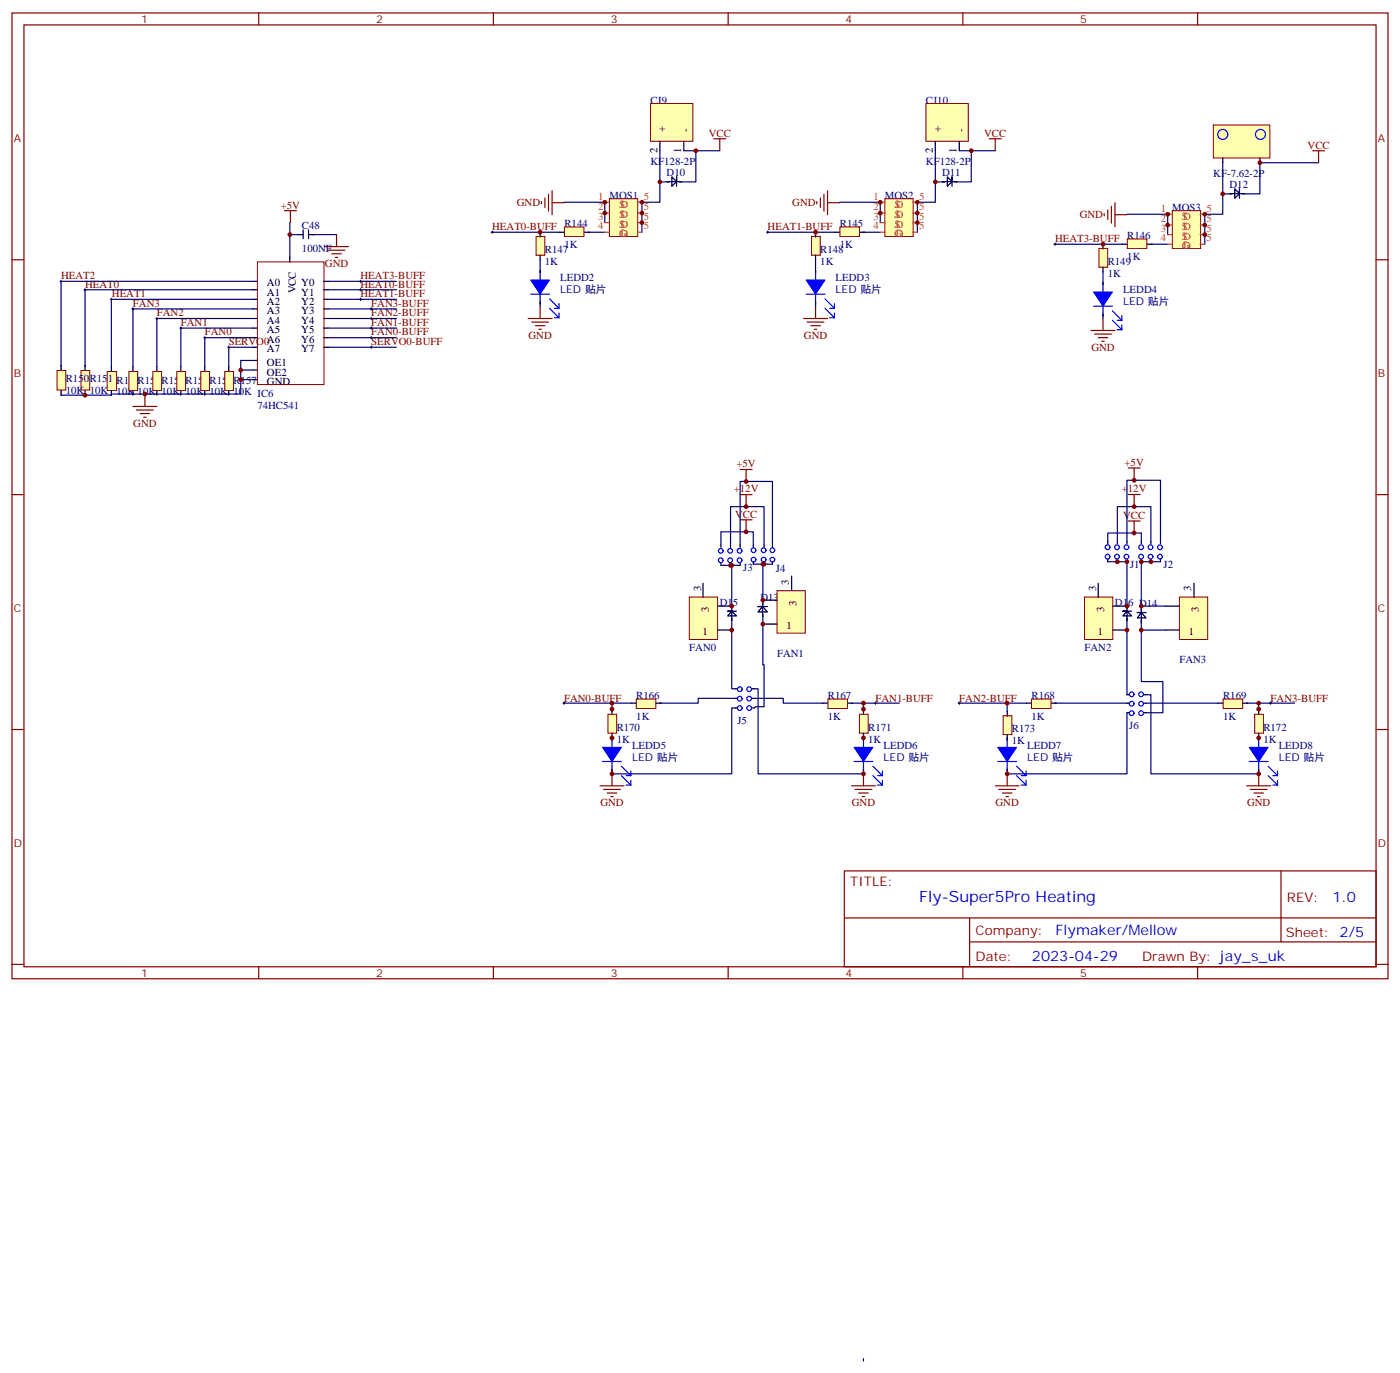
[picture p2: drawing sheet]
<svg xmlns="http://www.w3.org/2000/svg" width="412mm" height="404mm" viewBox="0 0 412 404" stroke-linecap="round" stroke-linejoin="round" font-family="sans-serif">
<g fill="none" stroke="#000" stroke-width=".29">
<path d="M144.6 68.4h.7M145 68v.7M225.8 68.4h.7M226.1 68v.7M310.4 71.9h.7M310.8 71.5v.7M17.6 82.8h.7M18 82.5v.7M24.7 85.3h.7M25 84.9v.8M32.5 88.1h.7M32.8 87.8v.7"/>
<path d="M38.8 90.9h.7M39.2 90.6v.7M45.9 93.8h.7M46.2 93.4v.7M52.9 96.6h.7M53.3 96.2v.7M60 99.4h.7M60.3 99.1v.7M105.8 82.8h.7M105.8 85.3h.7M105.8 88.1h.7M106.2 82.5v.7"/>
<path d="M106.2 84.9v.8M106.2 87.8v.7M109 90.9h.7M109 93.8h.7M109 96.6h.7M109 99.4h.7M109.4 90.6v.7M109.4 93.4v.7M109.4 96.2v.7M109.4 99.1v.7M67 102.2h.7M67.4 101.9v.7"/>
<path d="M109 102.2h.7M109.4 101.9v.7M165.8 207h.7M166.2 206.7v.7M257.5 207h.7M257.9 206.7v.7M282.2 207h.7M282.6 206.7v.7M373.9 207h.7M374.3 206.7v.7"/>
</g>
<g fill="none" stroke="#800000" stroke-width=".35">
<path d="M159.5 59.3v.7M160.5 58.3v2.8M161.6 57.2v4.9M162.6 59.7h3.6M162.6 56.2v7M210.3 40.9h3.5M212 40.9v3.5M240.6 59.3v.7M241.7 58.3v2.8M242.7 57.2v4.9M243.8 59.7h3.5M243.8 56.2v7"/>
<path d="M291.4 40.9h3.5M293.2 40.9v3.5M328.4 59.7v7M386.6 44.4h3.6M388.4 44.4v3.5M83.8 62h3.5M85.5 62v3.5M95.6 72.6h7.1M96.7 73.7h4.9M97.7 74.7h2.8M98.8 75.8h.7M99.1 69.1v3.5"/>
<path d="M325.3 62.9v.7M326.3 61.8v2.8M327.4 60.7v5M328.4 63.2h3.6M155.6 93.8h7M156.6 94.8h5M157.7 95.9h2.8M158.7 96.9h.8M159.1 90.2v3.6M236.7 93.8h7.1M237.8 94.8h4.9M238.8 95.9h2.9"/>
<path d="M239.9 96.9h.7M240.2 90.2v3.6M321.4 97.3h7M322.4 98.4h5M323.5 99.4h2.8M324.9 93.8v3.5M39.2 119.7h7M42.7 116.1v3.6M324.6 100.5h.7M40.2 120.7h5M41.3 121.8h2.8M42.3 122.8h.7"/>
<path d="M218 138.2h3.5M219.8 138.2v3.5M332.3 137.8h3.5M334.1 137.8v3.5M218 145.6h3.5M218 153h3.5M219.8 145.6v3.6M219.8 153v3.6M332.3 153.4h3.5M332.3 145.6h3.5M334.1 145.6v3.5M334.1 153.4v3.5"/>
<path d="M176.7 231.4h7.1M177.8 232.4h4.9M178.9 233.5h2.8M179.9 234.5h.7M180.3 227.8v3.6M250.8 231.4h7.1M251.9 232.4h4.9M252.9 233.5h2.9M254 234.5h.7M254.4 227.8v3.6M293.2 231.4h7M294.2 232.4h5"/>
<path d="M295.3 233.5h2.8M296.3 234.5h.7M296.7 227.8v3.6M367.2 231.4h7.1M368.3 232.4h4.9M369.4 233.5h2.8M370.4 234.5h.7M370.8 227.8v3.6"/>
</g>
<g fill="none" stroke="#000080" stroke-width=".35">
<path d="M166.2 59.5h12v6M194.4 44.4v9.2M196.8 53.6h-2.4v5.9h-5.3v8.9M201.4 44.4h10.6M205 44.4v9.2h-4.3M247.3 59.5h12v6M275.5 44.4v9.2M278 53.6h-2.5v5.9h-5.3v8.9M282.6 44.4h10.6M286.1 44.4v9.2h-4.2M360.2 47.9v9.2M362.7 57.1h-2.5v6h-5.3v8.8"/>
<path d="M370.8 47.9h17.6M371.1 47.9v9.2h-4.6M85.4 65.5v10.3M85.4 69.1h2.4M92.1 69.1h7M145 68.4h19.7M159.1 76.5v3.2M173.2 68.4h5M226.1 68.4h19.8M240.2 76.5v3.2M254.4 68.4h4.9M310.8 71.9h19.8"/>
<path d="M332 63.1h12v6M339 71.9h5M74.4 90.9h-35.2v17M74.4 93.8h-28.2v14.1M74.4 96.6h-21.1v11.3M74.4 99.4h-14.1v8.5M74.4 82.8h-56.4v25.1M74.4 88.1h-41.6v19.8M74.4 85.3h-49.4v22.6M96.7 82.8h20.1M96.7 85.3h20.1M96.7 88.1h20.1"/>
<path d="M96.7 90.9h20.1M96.7 93.8h20.1M96.7 96.6h20.1M96.7 99.4h20.1M159.1 89.5v.7M240.2 89.5v.7M324.9 80v3.2M324.9 93.1v.7M70.9 111.8v4.2h-38.1v.3h-14.8M70.9 108.9v2.9h3.5M74.4 102.2h-7v5.7M74.4 106.1h-3.5v2.8h3.5"/>
<path d="M96.7 102.2h20.1M326.3 159.4v-2.5h9.9v2.5M329.1 159.4v-10.2h9.9v10.2M332 159.4v-18h9.8v18M212.4 160.4v-3.8h9.5v3.8M212.4 166.4h5.6M215.2 160.4v-11.2h9.9v11.2M215.5 166.4v12M218 160.4v-18.7h9.5v18.7M221.9 166.1h5.6M224.7 166.1v11.3M326.3 165.4h5.7v13"/>
<path d="M336.2 178.4h7.1M341.8 165.4h-5.6v13.7M215.5 182.7v20.1h1.1M224.7 181.6v14.1h.4v12.4h-2.5l-.4 .3M332 182.7v21.8M336.2 183.4v2.1M343.3 185.5h-7.1v15.2h6.3v9.1h-4.9M166.2 207h19.7M180.3 207v2.5M180.3 217.2v.4M216.6 205.6h-10.9v1.4h-11.3M216.6 208.4h-1.1v19.4h-35.2v-.7"/>
<path d="M222.2 205.6h8.5v1.4h11.7M222.2 202.8h1.1v25h31.1v-.7M250.8 207h3.6v2.5M254.4 206.7v.3h10.5M254.4 217.2v.4M282.6 207h19.7M296.7 207v2.5M296.7 217.2v.4M310.8 207h21.2M332 209.8v18h-35.3v-.7M337.6 204.5h1.4v23.3h31.8v-.7M337.6 207h21.2"/>
<path d="M367.2 207h3.6v2.5M370.8 206.7v.3h10.6M370.8 217.2v.4M254.4 400v.7"/>
</g>
<g fill="none" stroke="#000" stroke-width=".35">
<path d="M85.4 75.8v1.4M74.4 82.8h1.4M74.4 85.3h1.4M74.4 88.1h1.4M74.4 90.9h1.4M74.4 93.8h1.4M74.4 96.6h1.4M74.4 99.4h1.4M95.3 82.8h1.4M95.3 85.3h1.4M95.3 88.1h1.4M95.3 90.9h1.4"/>
<path d="M95.3 93.8h1.4M95.3 96.6h1.4M95.3 99.4h1.4M74.4 106.1h1.4M74.4 111.8h1.4M74.4 102.2h1.4M74.4 108.9h1.4M95.3 102.2h1.4"/>
</g>
<path d="M75.8 77.1h19.6v36.1h-19.6z" fill="none" stroke="#800000" stroke-width=".29"/>
<path d="M31.6 109.4h2.7v5.5h-2.7z" fill="#ffffb0" stroke="#800000" stroke-width=".29"/>
<path d="M32.8 107.9v1.4M32.8 115v1.3" fill="none" stroke="#000" stroke-width=".35"/>
<path d="M38 109.4h2.5v5.5h-2.5z" fill="#ffffb0" stroke="#800000" stroke-width=".29"/>
<path d="M39.2 107.9v1.4M39.2 115v1.3" fill="none" stroke="#000" stroke-width=".35"/>
<path d="M45 109.4h2.6v5.5h-2.6z" fill="#ffffb0" stroke="#800000" stroke-width=".29"/>
<path d="M46.2 107.9v1.4M46.2 115v1.3" fill="none" stroke="#000" stroke-width=".35"/>
<path d="M52.1 109.4h2.6v5.5h-2.6z" fill="#ffffb0" stroke="#800000" stroke-width=".29"/>
<path d="M53.3 107.9v1.4M53.3 115v1.3" fill="none" stroke="#000" stroke-width=".35"/>
<path d="M59.1 109.4h2.6v5.5h-2.6z" fill="#ffffb0" stroke="#800000" stroke-width=".29"/>
<path d="M60.3 107.9v1.4M60.3 115v1.3" fill="none" stroke="#000" stroke-width=".35"/>
<path d="M66.2 109.4h2.6v5.5h-2.6z" fill="#ffffb0" stroke="#800000" stroke-width=".29"/>
<path d="M67.4 107.9v1.4M67.4 115v1.3" fill="none" stroke="#000" stroke-width=".35"/>
<path d="M23.9 109.1h2.5v5.7h-2.5z" fill="#ffffb0" stroke="#800000" stroke-width=".29"/>
<path d="M25 107.5v1.4M25 115v1.3" fill="none" stroke="#000" stroke-width=".35"/>
<path d="M16.8 109.1h2.6v5.7h-2.6z" fill="#ffffb0" stroke="#800000" stroke-width=".29"/>
<path d="M87.8 69.1h1.4M89.3 67.7v2.6M90.9 67.7v2.6M91 69.1h1.4M18 107.5v1.4M18 115v1.3" fill="none" stroke="#000" stroke-width=".35"/>
<path d="M179.5 58.5h8.4v11.1h-8.4z" fill="#ffffb0" stroke="#800000" stroke-width=".29"/>
<path d="M178.2 59.5h1.3M187.7 59.5h1.4M178.2 62.7h1.3M178.2 65.5h1.3M178.2 68.4h1.3M187.7 62.7h1.4M187.7 65.5h1.4M187.7 68.4h1.4" fill="none" stroke="#cc4026" stroke-width=".35"/>
<path d="M166.3 66.8h5.7v2.8h-5.7z" fill="#ffffb0" stroke="#800000" stroke-width=".29"/>
<path d="M196.5 53.6h.7M196.7 53.5h2.6M200 53.6h.7M200.7 53.5h-1.4l-1.4-1.4v2.8l1.4-1.4v-1.4v2.8M159.1 79.7v.7M164.7 68.4h1.4M172.2 68.4h1.4M159.1 88.8v.7" fill="none" stroke="#000" stroke-width=".35"/>
<path d="M159.1 79.7v9.7M156.3 86.6h5.6M161.9 88l2.8 2.8M161.9 90.8l2.8 2.7M163.3 90.8h1.4M163.3 93.5h1.4M164.7 89.4v1.4M164.7 92.2v1.3" fill="none" stroke="#00f" stroke-width=".35"/>
<path d="M156.3 82.4h5.6l-2.8 4.2z" fill="#00f" stroke="#00f" stroke-width=".29"/>
<path d="M260.7 58.5h8.3v11.1h-8.3z" fill="#ffffb0" stroke="#800000" stroke-width=".29"/>
<path d="M259.3 59.5h1.4M268.8 59.5h1.4M259.3 62.7h1.4M259.3 65.5h1.4M259.3 68.4h1.4M268.8 62.7h1.4M268.8 65.5h1.4M268.8 68.4h1.4" fill="none" stroke="#cc4026" stroke-width=".35"/>
<path d="M247.4 66.8h5.8v2.8h-5.8z" fill="#ffffb0" stroke="#800000" stroke-width=".29"/>
<path d="M277.6 53.6h.7M277.9 53.5h2.5M281.2 53.6h.7M281.8 53.5h-1.4l-1.4-1.4v2.8l1.4-1.4v-1.4v2.8M240.2 79.7v.7M245.9 68.4h1.4M253.3 68.4h1.4M240.2 88.8v.7" fill="none" stroke="#000" stroke-width=".35"/>
<path d="M240.2 79.7v9.7M237.5 86.6h5.5M243 88l2.8 2.8M243 90.8l2.8 2.7M244.4 90.8h1.4M244.4 93.5h1.4M245.8 89.4v1.4M245.8 92.2v1.3" fill="none" stroke="#00f" stroke-width=".35"/>
<path d="M237.5 82.4h5.5l-2.8 4.2z" fill="#00f" stroke="#00f" stroke-width=".29"/>
<path d="M345.3 62h8.4v11.1h-8.4z" fill="#ffffb0" stroke="#800000" stroke-width=".29"/>
<path d="M344 63.1h1.3M344 66.3h1.3M344 69.1h1.3M344 71.9h1.3M353.5 63.1h1.4M353.5 66.3h1.4M353.5 69.1h1.4M353.5 71.9h1.4" fill="none" stroke="#cc4026" stroke-width=".35"/>
<path d="M332.1 70.4h5.7v2.7h-5.7z" fill="#ffffb0" stroke="#800000" stroke-width=".29"/>
<g fill="none" stroke="#000" stroke-width=".35">
<path d="M362.3 57.1h.7M362.5 57h2.6M365.8 57.1h.7M366.5 57h-1.4l-1.4-1.4v2.8l1.4-1.4v-1.4v2.8M330.6 71.9h1.3M338 71.9h1.4M324.9 83.2v.7M324.9 92.4v.7M212.4 160.4v.7M212.4 165.7v.7M215.2 160.4v.7M215.2 165.7v.7"/>
<path d="M218 160.4v.7M218 165.7v.7"/>
</g>
<g fill="none" stroke="#00f" stroke-width=".35">
<path d="M322.1 90.1h5.6M324.9 83.2v9.7M327.7 91.5l2.8 2.8M327.7 94.3l2.8 2.8M329.1 94.3h1.4M329.1 97.1h1.4M330.5 92.9v1.4M330.5 95.7v1.4"/>
<circle cx="212.3" cy="164.9" r=".69"/>
<circle cx="212.3" cy="162.2" r=".69"/>
<circle cx="215.1" cy="164.9" r=".69"/>
<circle cx="215.1" cy="162.2" r=".69"/>
<circle cx="217.9" cy="164.9" r=".69"/>
<circle cx="217.9" cy="162.2" r=".69"/>
</g>
<path d="M322.1 86h5.6l-2.8 4.1z" fill="#00f" stroke="#00f" stroke-width=".29"/>
<path d="M203 175.8h8.4v12.5h-8.4z" fill="#ffffb0" stroke="#800000" stroke-width=".29"/>
<path d="M207.1 171.7v4.2M211.4 178.4h4.1M211.4 185.5h4.1M180.3 217.2v.7M180.3 226.4v.7" fill="none" stroke="#000" stroke-width=".35"/>
<path d="M180.3 217.2v9.8M177.5 224.2h5.5M183 225.6l2.8 2.8M183 228.4l2.8 2.7M184.4 228.4h1.4M184.4 231.1h1.4M185.8 227v1.4M185.8 229.7v1.4" fill="none" stroke="#00f" stroke-width=".35"/>
<path d="M177.5 220h5.5l-2.7 4.2z" fill="#00f" stroke="#00f" stroke-width=".29"/>
<path d="M187.4 205.8h5.8v2.8h-5.8z" fill="#ffffb0" stroke="#800000" stroke-width=".29"/>
<path d="M185.9 207h1.4M193.3 207h1.4M254.4 217.2v.7M254.4 226.4v.7" fill="none" stroke="#000" stroke-width=".35"/>
<path d="M254.4 217.2v9.8M251.6 224.2h5.5M257.1 225.6l2.8 2.8M257.1 228.4l2.8 2.7M258.5 228.4h1.4M258.5 231.1h1.4M259.9 227v1.4M259.9 229.7v1.4" fill="none" stroke="#00f" stroke-width=".35"/>
<path d="M251.6 220h5.5l-2.7 4.2z" fill="#00f" stroke="#00f" stroke-width=".29"/>
<path d="M243.9 205.8h5.7v2.8h-5.7z" fill="#ffffb0" stroke="#800000" stroke-width=".29"/>
<g fill="none" stroke="#000" stroke-width=".35">
<path d="M326.3 159.4v.7M329.1 159.4v.7M332 159.4v.7M336.2 159.4v.7M339 159.4v.7M341.8 159.4v.7M215.5 178.5v1.4l-1.1 1.4h2.5l-1.4-1.4h-1.1h2.5M215.5 178.4v.7M215.5 179.9v2.8M224.7 178.6v3M224.7 178.1v-.7v1.2l-1.4 1.6h2.7l-1.3-1.6h-1.4h2.7M326.3 164.7v.7"/>
<path d="M329.1 164.7v.7M332 164.7v.7M336.2 164.7v.7M339 164.7v.7M341.8 164.7v.7M242.4 207h1.3M249.8 207h1.4"/>
</g>
<g fill="none" stroke="#00f" stroke-width=".35">
<circle cx="326.3" cy="163.9" r=".69"/>
<circle cx="326.3" cy="161.1" r=".69"/>
<circle cx="329" cy="163.9" r=".69"/>
<circle cx="329" cy="161.1" r=".69"/>
<circle cx="331.8" cy="163.9" r=".69"/>
<circle cx="331.8" cy="161.1" r=".69"/>
<circle cx="336.1" cy="163.9" r=".69"/>
<circle cx="336.1" cy="161.1" r=".69"/>
<circle cx="338.9" cy="163.9" r=".69"/>
<circle cx="338.9" cy="161.1" r=".69"/>
<circle cx="341.7" cy="163.9" r=".69"/>
<circle cx="341.7" cy="161.1" r=".69"/>
</g>
<path d="M319.5 175.8h8.3v12.5h-8.3z" fill="#ffffb0" stroke="#800000" stroke-width=".29"/>
<path d="M323.5 171.7v4.2M327.8 178.4h4.2M327.8 185.5h4.2M296.7 217.2v.7M296.7 226.4v.7" fill="none" stroke="#000" stroke-width=".35"/>
<path d="M296.7 217.2v9.8M293.9 224.2h5.6M299.5 225.6l2.7 2.8M299.5 228.4l2.7 2.7M300.9 228.4h1.3M300.9 231.1h1.3M302.2 227v1.4M302.2 229.7v1.4" fill="none" stroke="#00f" stroke-width=".35"/>
<path d="M293.9 220h5.6l-2.8 4.2z" fill="#00f" stroke="#00f" stroke-width=".29"/>
<path d="M303.9 205.8h5.7v2.8h-5.7z" fill="#ffffb0" stroke="#800000" stroke-width=".29"/>
<path d="M302.3 207h1.4M309.8 207h1.3M370.8 217.2v.7M370.8 226.4v.7" fill="none" stroke="#000" stroke-width=".35"/>
<path d="M370.8 217.2v9.8M368 224.2h5.5M373.5 225.6l2.8 2.8M373.5 228.4l2.8 2.7M374.9 228.4h1.4M374.9 231.1h1.4M376.3 227v1.4M376.3 229.7v1.4" fill="none" stroke="#00f" stroke-width=".35"/>
<path d="M368 220h5.5l-2.7 4.2z" fill="#00f" stroke="#00f" stroke-width=".29"/>
<path d="M360.3 205.8h5.7v2.8h-5.7z" fill="#ffffb0" stroke="#800000" stroke-width=".29"/>
<path d="M332 178.5v1.4l-1.2 1.4h2.6l-1.4-1.4h-1.2h2.6M332 178.4v.7M332 179.9v2.8M336.2 179.8v-.7v1.2l-1.2 1.6h2.6l-1.4-1.6h-1.2h2.6M336.2 180.3v3.1M358.8 207h1.4M366.2 207h1.4" fill="none" stroke="#000" stroke-width=".35"/>
<path d="M228.9 173.9h8.3v12.5h-8.3z" fill="#ffffb0" stroke="#800000" stroke-width=".29"/>
<path d="M224.7 176.7h4.2M233.2 169.6v4.2M224.7 183.7h4.2" fill="none" stroke="#000" stroke-width=".35"/>
<path d="M347.4 175.8h8.4v12.5h-8.4z" fill="#ffffb0" stroke="#800000" stroke-width=".29"/>
<path d="M343.3 178.4h4.1M351.7 171.7v4.2M343.3 185.5h4.1" fill="none" stroke="#000" stroke-width=".35"/>
<path d="M357.4 36.8h16.7v9.7h-16.7z" fill="#ffffb0" stroke="#800000" stroke-width=".29"/>
<g fill="none" stroke="#00f" stroke-width=".35">
<path d="M334 207.2a.69 .69 0 0 0-.9-.7 .69 .69 0 0 0-.2 1.2 .69 .69 0 0 0 1.1-.2v-.3M336.8 207.2a.7 .7 0 0 0-.9-.7 .7 .7 0 0 0-.3 1.2 .7 .7 0 0 0 1.2-.2v-.3"/>
<circle cx="360.2" cy="39.6" r="1.48"/>
<circle cx="371.3" cy="39.6" r="1.47"/>
<circle cx="222" cy="162" r=".69"/>
<circle cx="222" cy="164.8" r=".69"/>
<circle cx="224.9" cy="162" r=".69"/>
<circle cx="224.9" cy="164.8" r=".69"/>
<circle cx="227.5" cy="162" r=".69"/>
<circle cx="227.5" cy="164.8" r=".69"/>
<circle cx="217.9" cy="202.9" r=".69"/>
<circle cx="217.9" cy="208.5" r=".69"/>
<circle cx="217.9" cy="205.7" r=".69"/>
<circle cx="220.7" cy="202.9" r=".69"/>
<circle cx="220.7" cy="208.5" r=".69"/>
<circle cx="220.7" cy="205.7" r=".69"/>
<circle cx="333.4" cy="210" r=".69"/>
<circle cx="333.4" cy="204.4" r=".69"/>
<circle cx="336.1" cy="210" r=".7"/>
<circle cx="336.1" cy="204.4" r=".7"/>
</g>
<g fill="none" stroke="#000" stroke-width=".35">
<path d="M360.2 46.5v1.4M371.1 46.5v1.4M221.9 160.4v.7M221.9 165.4v.7M225.1 160.4v.7M225.1 165.4v.7M227.5 160.4v.7M227.5 165.4v.7M216.6 208.4h.7M216.6 205.6h.7M216.6 202.8h.7M221.6 208.4h.6"/>
<path d="M221.6 205.6h.6M221.6 202.8h.6M332 209.8h.7M332 207h.7M332 204.5h.7M336.9 209.8h.7M336.9 207h.7M336.9 204.5h.7"/>
</g>
<path d="M179.1 210.3h2.6v5.6h-2.6z" fill="#ffffb0" stroke="#800000" stroke-width=".29"/>
<path d="M180.3 208.8v1.4M180.3 215.9v1.3" fill="none" stroke="#000" stroke-width=".35"/>
<path d="M253.2 210.3h2.5v5.6h-2.5z" fill="#ffffb0" stroke="#800000" stroke-width=".29"/>
<path d="M254.4 208.8v1.4M254.4 215.9v1.3" fill="none" stroke="#000" stroke-width=".35"/>
<path d="M295.5 210.7h2.6v5.6h-2.6z" fill="#ffffb0" stroke="#800000" stroke-width=".29"/>
<path d="M296.7 209.5v1.4M296.7 216.2v1.4" fill="none" stroke="#000" stroke-width=".35"/>
<path d="M369.6 210.3h2.6v5.6h-2.6z" fill="#ffffb0" stroke="#800000" stroke-width=".29"/>
<path d="M370.8 208.8v1.4M370.8 215.9v1.3" fill="none" stroke="#000" stroke-width=".35"/>
<path d="M157.9 69.6h2.6v5.6h-2.6z" fill="#ffffb0" stroke="#800000" stroke-width=".29"/>
<path d="M159.1 68.4v1.4M159.1 75.1v1.4" fill="none" stroke="#000" stroke-width=".35"/>
<path d="M239.1 69.6h2.5v5.6h-2.5z" fill="#ffffb0" stroke="#800000" stroke-width=".29"/>
<path d="M240.2 68.4v1.4M240.2 75.1v1.4" fill="none" stroke="#000" stroke-width=".35"/>
<path d="M323.7 73.1h2.6v5.6h-2.6z" fill="#ffffb0" stroke="#800000" stroke-width=".29"/>
<path d="M324.9 71.9v1.4M324.9 78.6v1.4" fill="none" stroke="#000" stroke-width=".35"/>
<path d="M191.6 30.5h12.5v11.1h-12.5z" fill="#ffffb0" stroke="#800000" stroke-width=".29"/>
<path d="M194.4 41.6v2.8M201.4 41.6v2.8" fill="none" stroke="#000" stroke-width=".35"/>
<path d="M272.7 30.5h12.5v11.1h-12.5z" fill="#ffffb0" stroke="#800000" stroke-width=".29"/>
<path d="M275.5 41.6v2.8M282.6 41.6v2.8" fill="none" stroke="#000" stroke-width=".35"/>
<g fill="none" stroke="#870000" stroke-width=".35">
<path d="M3.5 3.8h405.4v284.3h-405.4zM7.1 7.3h398.2v277.3h-398.2zM76.2 3.8v3.5M145.3 3.8v3.5M214.5 3.8v3.5M283.6 3.8v3.5M352.8 3.8v3.5M3.5 76.5h3.6M405.3 76.5h3.6M3.5 145.6h3.6M405.3 145.6h3.6M3.5 214.8h3.6"/>
<path d="M405.3 214.8h3.6M248.7 256.4h156.6v28.2h-156.6zM377.3 256.4v20.9M248.7 270.2h156.5M285.6 277.3h119.6M285.6 270.2v14.2M3.5 283.9h3.6M76.2 284.6v3.5M145.3 284.6v3.5M214.5 284.6v3.5M283.6 284.6v3.5M352.8 284.6v3.5"/>
<path d="M405.3 283.9h3.6"/>
</g>
<g fill="#800000">
<circle cx="25" cy="116.3" r=".71"/>
<circle cx="42.7" cy="116" r=".71"/>
<circle cx="70.9" cy="111.8" r=".71"/>
<circle cx="70.9" cy="108.9" r=".71"/>
<circle cx="85.4" cy="69.1" r=".71"/>
<circle cx="159.1" cy="68.4" r=".71"/>
<circle cx="178.2" cy="62.7" r=".71"/>
<circle cx="178.2" cy="59.5" r=".71"/>
<circle cx="180.3" cy="227.8" r=".71"/>
<circle cx="180.3" cy="217.2" r=".71"/>
<circle cx="180.3" cy="208.8" r=".71"/>
<circle cx="180.3" cy="207" r=".71"/>
<circle cx="189.1" cy="65.5" r=".71"/>
<circle cx="189.1" cy="62.7" r=".71"/>
<circle cx="189.1" cy="59.5" r=".71"/>
<circle cx="194.4" cy="53.6" r=".71"/>
<circle cx="205" cy="44.4" r=".71"/>
<circle cx="215.2" cy="166.4" r=".71"/>
<circle cx="215.5" cy="185.5" r=".71"/>
<circle cx="215.5" cy="178.4" r=".71"/>
<circle cx="215.5" cy="166.4" r=".71"/>
<circle cx="219.8" cy="156.6" r=".71"/>
<circle cx="219.8" cy="149.2" r=".71"/>
<circle cx="219.8" cy="141.7" r=".71"/>
<circle cx="224.7" cy="183.7" r=".71"/>
<circle cx="224.7" cy="176.7" r=".71"/>
<circle cx="224.7" cy="166.1" r=".71"/>
<circle cx="225.1" cy="166.1" r=".71"/>
<circle cx="240.2" cy="68.4" r=".71"/>
<circle cx="254.4" cy="227.8" r=".71"/>
<circle cx="254.4" cy="217.2" r=".71"/>
<circle cx="254.4" cy="208.8" r=".71"/>
<circle cx="254.4" cy="207" r=".71"/>
<circle cx="259.3" cy="62.7" r=".71"/>
<circle cx="259.3" cy="59.5" r=".71"/>
<circle cx="270.2" cy="65.5" r=".71"/>
<circle cx="270.2" cy="62.7" r=".71"/>
<circle cx="270.2" cy="59.5" r=".71"/>
<circle cx="275.5" cy="53.6" r=".71"/>
<circle cx="286.1" cy="44.4" r=".71"/>
<circle cx="296.7" cy="227.8" r=".71"/>
<circle cx="296.7" cy="207" r=".71"/>
<circle cx="324.9" cy="71.9" r=".71"/>
<circle cx="329.1" cy="165.4" r=".71"/>
<circle cx="332" cy="165.4" r=".71"/>
<circle cx="332" cy="185.5" r=".71"/>
<circle cx="332" cy="178.4" r=".71"/>
<circle cx="334.1" cy="156.9" r=".71"/>
<circle cx="334.1" cy="149.2" r=".71"/>
<circle cx="334.1" cy="141.4" r=".71"/>
<circle cx="336.2" cy="165.4" r=".71"/>
<circle cx="336.2" cy="185.5" r=".71"/>
<circle cx="336.2" cy="178.4" r=".71"/>
<circle cx="339" cy="165.4" r=".71"/>
<circle cx="344" cy="66.3" r=".71"/>
<circle cx="344" cy="63.1" r=".71"/>
<circle cx="354.9" cy="69.1" r=".71"/>
<circle cx="354.9" cy="66.3" r=".71"/>
<circle cx="354.9" cy="63.1" r=".71"/>
<circle cx="360.2" cy="57.1" r=".71"/>
<circle cx="370.8" cy="227.8" r=".71"/>
<circle cx="370.8" cy="217.2" r=".71"/>
<circle cx="370.8" cy="208.8" r=".71"/>
<circle cx="370.8" cy="207" r=".71"/>
<circle cx="371.1" cy="47.9" r=".71"/>
</g>
<text font-size="4.6" fill="#00f" x="270.8" y="265.4">Fly-Super5Pro Heating</text>
<g font-size="4.2" fill="#00f">
<text x="392.5" y="265.7">1.0</text>
<text x="310.9" y="275.2">Flymaker/Mellow</text>
<text x="304" y="283">2023-04-29</text>
</g>
<g font-size="3.9" fill="#800">
<text x="250.5" y="261">TITLE:</text>
<text x="379.1" y="265.7">REV:</text>
<text x="287.4" y="275.2">Company:</text>
<text x="378.7" y="275.8">Sheet: 2/5</text>
<text x="287.4" y="282.9">Date:</text>
<text x="336.4" y="282.9">Drawn By: jay_s_uk</text>
</g>
<g font-size="3.2" fill="#800">
<text x="41.6" y="6.8">1</text>
<text x="110.8" y="6.8">2</text>
<text x="179.9" y="6.8">3</text>
<text x="249.1" y="6.8">4</text>
<text x="318.2" y="6.8">5</text>
<text x="4.1" y="41.9">A</text>
<text x="405.9" y="41.9">A</text>
<text x="4.1" y="111.1">B</text>
<text x="405.9" y="111.1">B</text>
<text x="4.1" y="180.2">C</text>
<text x="405.9" y="180.2">C</text>
<text x="4.1" y="249.3">D</text>
<text x="405.9" y="249.3">D</text>
<text x="41.6" y="287.6">1</text>
<text x="110.8" y="287.6">2</text>
<text x="179.9" y="287.6">3</text>
<text x="249.1" y="287.6">4</text>
<text x="318.2" y="287.6">5</text>
</g>
<g font-size="3.2" fill="#000080">
<text x="191.6" y="30.5">CJ9</text>
<text x="272.7" y="30.5">CJ10</text>
<text x="191.6" y="48.6">KF128-2P</text>
<text x="196.4" y="51.7">D10</text>
<text x="272.7" y="48.6">KF128-2P</text>
<text x="277.5" y="51.7">D11</text>
<text x="357.4" y="52.1">KF-7.62-2P</text>
<text x="362.2" y="55.2">D12</text>
<text x="88.9" y="67.3">C48</text>
<text x="166.3" y="66.8">R144</text>
<text x="247.4" y="66.8">R145</text>
<text x="332.1" y="70.4">R146</text>
<text x="88.9" y="74.1">100NF</text>
<text x="160.5" y="74.5">R147</text>
<text x="166.3" y="73.1">1K</text>
<text x="241.6" y="74.5">R148</text>
<text x="247.4" y="73.1">1K</text>
<text x="332.1" y="76.7">1K</text>
<text x="160.5" y="78">1K</text>
<text x="165" y="82.8">LEDD2</text>
<text x="241.6" y="78">1K</text>
<text x="246.2" y="82.8">LEDD3</text>
<text x="326.3" y="81.6">1K</text>
<text x="326.3" y="78">R149</text>
<text x="165" y="86.4">LED 贴片</text>
<text x="246.2" y="86.4">LED 贴片</text>
<text x="330.8" y="89.9">LED 贴片</text>
<text x="330.8" y="86.4">LEDD4</text>
<text x="19.4" y="112.6">R150</text>
<text x="26.4" y="112.6">R151</text>
<text x="34.4" y="112.9">R152</text>
<text x="40.5" y="112.9">R153</text>
<text x="47.6" y="112.9">R154</text>
<text x="54.7" y="112.9">R155</text>
<text x="61.7" y="112.9">R156</text>
<text x="68.8" y="112.9">R157</text>
<text x="19.4" y="116.1">10K 10K</text>
<text x="34.4" y="116.4">10K 10K 10K 10K 10K 10K IC6</text>
<text x="75.8" y="120.3">74HC541</text>
<text x="332.9" y="167.2">J1</text>
<text x="342.7" y="167.2">J2</text>
<text x="218.9" y="168.2">J3</text>
<text x="228.6" y="168.3">J4</text>
<text x="212" y="178.4">D15</text>
<text x="224" y="177">D13</text>
<text x="328.4" y="178.4">D16 D14</text>
<text x="203" y="191.8">FAN0</text>
<text x="319.5" y="191.8">FAN2</text>
<text x="228.9" y="193.4">FAN1</text>
<text x="347.4" y="195.3">FAN3</text>
<text x="187.4" y="205.8">R166</text>
<text x="243.9" y="205.8">R167</text>
<text x="303.9" y="205.8">R168</text>
<text x="360.3" y="205.8">R169</text>
<text x="181.7" y="215.2">R170</text>
<text x="187.4" y="212.1">1K</text>
<text x="217.2" y="213">J5</text>
<text x="243.9" y="212.1">1K</text>
<text x="255.7" y="215.2">R171</text>
<text x="298.1" y="215.6">R173</text>
<text x="303.9" y="212.1">1K</text>
<text x="332.7" y="214.5">J6</text>
<text x="360.3" y="212.1">1K</text>
<text x="372.2" y="215.2">R172</text>
<text x="181.7" y="218.7">1K</text>
<text x="186.2" y="220.4">LEDD5</text>
<text x="255.7" y="218.7">1K</text>
<text x="260.3" y="220.4">LEDD6</text>
<text x="298.1" y="219.2">1K</text>
<text x="302.6" y="220.4">LEDD7</text>
<text x="372.2" y="218.7">1K</text>
<text x="376.7" y="220.4">LEDD8</text>
<text x="186.2" y="223.9">LED 贴片</text>
<text x="260.3" y="223.9">LED 贴片</text>
<text x="302.6" y="223.9">LED 贴片</text>
<text x="376.7" y="223.9">LED 贴片</text>
</g>
<g font-size="3.2">
<text x="196" y="38.8" transform="rotate(-90 196 38.8)">+</text>
<text x="202.9" y="38.8" transform="rotate(-90 202.9 38.8)">-</text>
<text x="277.1" y="38.8" transform="rotate(-90 277.1 38.8)">+</text>
<text x="284.1" y="38.8" transform="rotate(-90 284.1 38.8)">-</text>
<text x="193.7" y="45" transform="rotate(-90 193.7 45)">2</text>
<text x="200.6" y="45" transform="rotate(-90 200.6 45)">1</text>
<text x="274.8" y="45" transform="rotate(-90 274.8 45)">2</text>
<text x="281.8" y="45" transform="rotate(-90 281.8 45)">1</text>
<text x="78.6" y="84.2">A0</text>
<text x="78.6" y="87">A1</text>
<text x="78.6" y="89.8">A2</text>
<text x="87.1" y="86.4" transform="rotate(-90 87.1 86.4)">VCC</text>
<text x="88.7" y="89.8">Y2</text>
<text x="88.7" y="87">Y1</text>
<text x="88.7" y="84.2">Y0</text>
<text x="78.6" y="92.6">A3</text>
<text x="78.6" y="95.4">A4</text>
<text x="88.7" y="95.4">Y4</text>
<text x="88.7" y="92.6">Y3</text>
<text x="78.6" y="98.1">A5</text>
<text x="88.7" y="100.9">Y6</text>
<text x="88.7" y="98.1">Y5</text>
<text x="78.6" y="107.9">OE1</text>
<text x="78.6" y="103.7">A7</text>
<text x="88.7" y="103.7">Y7</text>
<text x="78.6" y="113.4">GND</text>
<text x="78.6" y="110.6">OE2</text>
<text x="232.3" y="172.1" transform="rotate(-90 232.3 172.1)">3</text>
<text x="206.5" y="174" transform="rotate(-90 206.5 174)">3</text>
<text x="234.6" y="178.3" transform="rotate(-90 234.6 178.3)">3</text>
<text x="322.9" y="174" transform="rotate(-90 322.9 174)">3</text>
<text x="350.9" y="174" transform="rotate(-90 350.9 174)">3</text>
<text x="208.8" y="180.2" transform="rotate(-90 208.8 180.2)">3</text>
<text x="231.7" y="185.2">1</text>
<text x="325.2" y="180.2" transform="rotate(-90 325.2 180.2)">3</text>
<text x="353.2" y="180.2" transform="rotate(-90 353.2 180.2)">3</text>
<text x="207" y="187.1">1</text>
<text x="323.4" y="187.1">1</text>
<text x="350.2" y="187.1">1</text>
</g>
<g font-size="3.2" fill="#800000">
<text x="208.8" y="40.2">VCC</text>
<text x="289.9" y="40.2">VCC</text>
<text x="385.2" y="43.7">VCC</text>
<text x="82.7" y="61.4">+5V</text>
<text x="152.2" y="60.6">GND</text>
<text x="233.4" y="60.6">GND</text>
<text x="318.1" y="64.2">GND</text>
<text x="145" y="67.6">HEAT0-BUFF</text>
<text x="226.1" y="67.6">HEAT1-BUFF</text>
<text x="310.8" y="71.1">HEAT3-BUFF</text>
<text x="18" y="82">HEAT2</text>
<text x="95.7" y="78.7">GND</text>
<text x="106.2" y="82">HEAT3-BUFF</text>
<text x="25" y="84.8">HEAT0</text>
<text x="33" y="87.6">HEAT1</text>
<text x="106.2" y="84.8">HEAT0-BUFF</text>
<text x="106.2" y="87.6">HEAT1-BUFF</text>
<text x="39.2" y="90.4">FAN3</text>
<text x="46.2" y="93.1">FAN2</text>
<text x="53.3" y="95.9">FAN1</text>
<text x="109.4" y="90.4">FAN3-BUFF</text>
<text x="109.4" y="93.1">FAN2-BUFF</text>
<text x="109.4" y="95.9">FAN1-BUFF</text>
<text x="60.3" y="98.7">FAN0</text>
<text x="67.4" y="101.5">SERVO0A6</text>
<text x="109.4" y="98.7">FAN0-BUFF</text>
<text x="109.4" y="101.5">SERVO0-BUFF</text>
<text x="155.7" y="99.8">GND</text>
<text x="236.8" y="99.8">GND</text>
<text x="321.5" y="103.4">GND</text>
<text x="39.3" y="125.7">GND</text>
<text x="217" y="137.6">+5V</text>
<text x="331.3" y="137.1">+5V</text>
<text x="216.2" y="145">+12V</text>
<text x="330.5" y="144.9">+12V</text>
<text x="216.5" y="152.4">VCC</text>
<text x="330.8" y="152.8">VCC</text>
<text x="166.2" y="206.6">FAN0-BUFF</text>
<text x="257.9" y="206.6">FAN1-BUFF</text>
<text x="282.6" y="206.6">FAN2-BUFF</text>
<text x="374.3" y="206.6">FAN3-BUFF</text>
<text x="176.8" y="237.4">GND</text>
<text x="250.9" y="237.4">GND</text>
<text x="293.3" y="237.4">GND</text>
<text x="367.3" y="237.4">GND</text>
</g>
<g font-size="3.2" fill="#cc4125">
<text x="176.2" y="59">1 MOS1</text>
<text x="189.6" y="59">5</text>
<text x="257.3" y="59">1 MOS2</text>
<text x="270.8" y="59">5</text>
<text x="176.2" y="62">2</text>
<text x="176.2" y="64.7">3</text>
<text x="182.3" y="61.3">SD</text>
<text x="182.3" y="64.2">SD</text>
<text x="189.6" y="64.7">5</text>
<text x="189.6" y="62">5</text>
<text x="257.3" y="62">2</text>
<text x="257.3" y="64.7">3</text>
<text x="263.5" y="61.3">SD</text>
<text x="263.5" y="64.2">SD</text>
<text x="270.8" y="64.7">5</text>
<text x="270.8" y="62">5</text>
<text x="342" y="62.5">1 MOS3</text>
<text x="342" y="65.5">2</text>
<text x="348.1" y="64.8">SD</text>
<text x="355.4" y="65.5">5</text>
<text x="355.4" y="62.5">5</text>
<text x="176.2" y="67.5">4</text>
<text x="182.3" y="67">SD</text>
<text x="182.3" y="69.8">G</text>
<text x="182.7" y="69.8">D</text>
<text x="189.6" y="67.5">5</text>
<text x="257.3" y="67.5">4</text>
<text x="263.5" y="67">SD</text>
<text x="263.5" y="69.8">G</text>
<text x="263.9" y="69.8">D</text>
<text x="270.8" y="67.5">5</text>
<text x="342" y="68.3">3</text>
<text x="342" y="71">4</text>
<text x="348.1" y="67.8">SD</text>
<text x="348.1" y="70.6">SD</text>
<text x="355.4" y="71">5</text>
<text x="355.4" y="68.3">5</text>
<text x="348.1" y="73.3">G</text>
<text x="348.6" y="73.3">D</text>
</g>
</svg>
